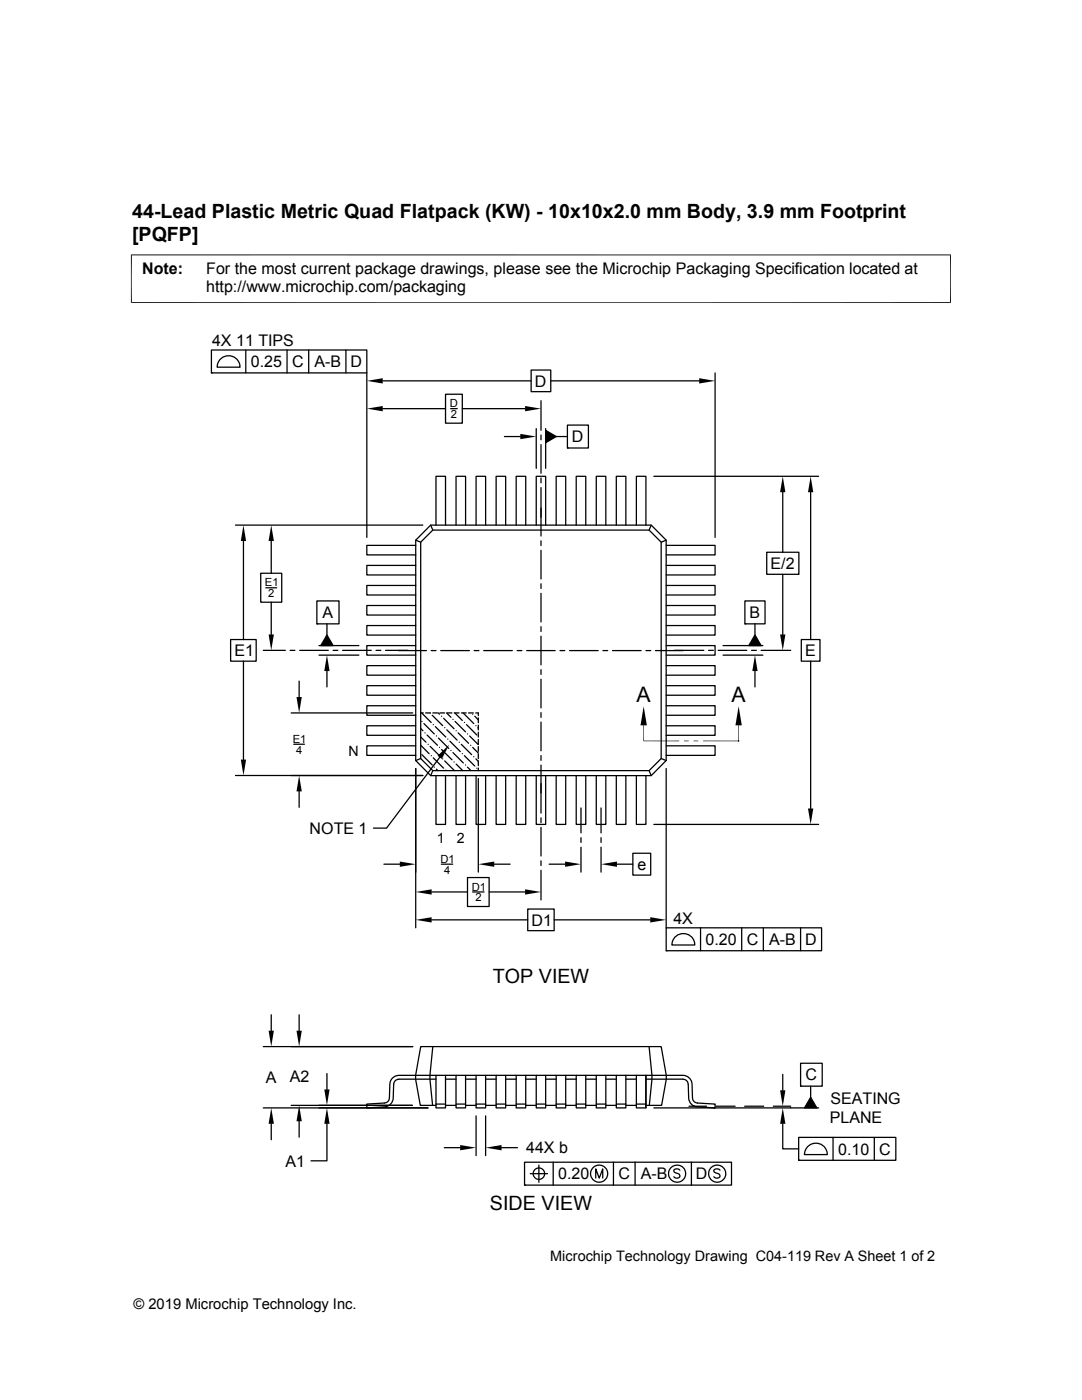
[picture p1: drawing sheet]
<svg xmlns="http://www.w3.org/2000/svg" width="216mm" height="279mm" viewBox="0 0 216 279" stroke-linecap="round" stroke-linejoin="round" font-family="sans-serif">
<g fill="none" stroke="#000" stroke-width=".25">
<path d="M42.2 69.9h31v4.5h-31zM42.2 74.4h.1M44.1 71.6a2.29 2.29 0 0 1 2.4-.4 2.29 2.29 0 0 1 1.4 2.1h-4.6l.3-1.2zM49 69.8v4.6M57.3 69.8v4.6M61.6 69.8v4.6M69 69.8v4.6M73.2 74.4v32.9M76.4 76h29.6M88.9 78.7h3.3v5.8h-3.3zM106 73.9h3.9v4.3h-3.9zM107.9 80v5.9"/>
<path d="M109.9 76h29.6M142.7 74.4v32.9M76.4 81.6h12.5M89.9 81.6h1.3M92.2 81.6h12.6M100.6 87.1h3.2M107 85.5v8M107.9 86.8v1M107.9 88.7v5.7M107.9 95.4v1M107.9 97.3v9.7M108.9 85.9l2.1 1.2-2.1 1.2z"/>
<path d="M108.9 85.5v8M111 87.1h2.2M113.2 84.8h4.2v4.6h-4.2zM113.2 89.4h.1M130.5 95.1h32.8M156.2 98.2v12M161.8 98.2v29.4M47 104.8h37.4M48.6 108v19.6M52 114.4h4.2v5.8h-4.2zM53 117.3h2.2M54.1 108v6.4"/>
<path d="M63.2 119.9h4.4v4.6h-4.4zM83 107.8l.9 .4M83 116.8h-9.8v1.9h9.8M83 112.8h-9.8v1.9h9.8M83 108.8h-9.8v1.9h9.8M83.9 108.2l2.5-2.4h43.1l2.4 2.4v43.2l-2.4 2.4h-43.1l-2.5-2.4zM85.9 104.8l.5 1M85.9 104.8h44l3 3v44l-3 3h-44l-2.9-3v-44zM87 104.8v-9.7h1.9v9.7M91 104.8v-9.7h1.9v9.7M95 104.8v-9.7h1.9v9.7M99 104.8v-9.7h1.9v9.7"/>
<path d="M103 104.8v-9.7h1.9v9.7M107 104.8v-9.7h1.9v9.7M107.9 107.9v1M107.9 109.8v5.7M107.9 116.5v1M107.9 118.4v5.7M111 104.8v-9.7h1.9v9.7M115 104.8v-9.7h1.9v9.7M119 104.8v-9.7h1.9v9.7M123 104.8v-9.7h1.9v9.7M127 104.8v-9.7h1.9v9.7M129.9 104.8l-.4 1"/>
<path d="M132.9 107.8l-1 .4M132.9 116.8h9.8v1.9h-9.8M132.9 112.8h9.8v1.9h-9.8M132.9 108.8h9.8v1.9h-9.8M148.6 119.9h4.1v4.6h-4.1zM153 110.2h6.4v4.4h-6.4zM156.2 114.6v12M46 127.6h5.1v4.4h-5.1zM48.6 132v19.6M52.5 129.8h4.4M54.1 120.2v6.4M57.9 129.8h.9"/>
<path d="M59.7 135.9v3.2M59.8 129.8h5.7M63.2 124.5h.1M63.6 128.8h8M63.6 130.7h8M65.2 124.5v2.2M65.2 126.7l1.3 2.1h-2.5zM65.2 133.9v3.2M66.5 129.8h.9M68.4 129.8h5.7M75 129.8h1M76.9 129.8h4.5"/>
<path d="M79.5 129.8h5.6M83 136.8h-9.8v1.9h9.8M83 132.8h-9.8v1.9h9.8M83 128.8h-9.8v1.9h9.8M83 124.8h-9.8v1.9h9.8M83 120.8h-9.8v1.9h9.8M86 129.8h1M87.9 129.8h5.8M94.6 129.8h1M96.5 129.8h5.7M103.2 129.8h.9M105.1 129.8h5.7"/>
<path d="M107.9 125.1v.9M107.9 127v5.7M107.9 133.6v1M107.9 135.6v5.7M111.7 129.8h1M113.6 129.8h5.8M120.3 129.8h1M122.2 129.8h5.7M128.9 129.8h.9M130.8 129.8h5.6M132.9 136.8h9.8v1.9h-9.8M132.9 132.8h9.8v1.9h-9.8"/>
<path d="M132.9 128.8h9.8v1.9h-9.8M132.9 124.8h9.8v1.9h-9.8M132.9 120.8h9.8v1.9h-9.8M134.5 129.8h5.9M141.4 129.8h.9M143.3 129.8h5.7M144.3 128.8h7.9M144.3 130.7h7.9M148.6 124.5h.1M150 129.8h.9M150.6 133.9v3.2M150.6 126.7l1.3 2.1h-2.5z"/>
<path d="M150.6 124.5v2.2M151.9 129.8h5.9M159.9 127.6h3.7v4.4h-3.7zM161.8 132v29.4M47 154.8h37.4M58.1 142.3h24.3M58.6 148.5h2.1M59.7 157.9v3.2M83 148.8h-9.8v1.9h9.8M83 144.8h-9.8v1.9h9.8M83 140.8h-9.8v1.9h9.8M83 153.4v31.8"/>
<path d="M83.9 151.4l-.9 .4M83.9 145.4l.5 .4M83.9 147.1l1.1 1M83.9 142.3h.6M83.9 148.7l1.7 1.7M84.1 142.3l1.9 1.9M84.2 144h.1M84.2 150.6l2.1 2.1M84.6 144.4l2.1 2.1M84.8 146.3h.1M84.9 142.3h1M85.2 146.7l2.1 2"/>
<path d="M85.4 148.5h.1M85.8 142.3h.1M85.8 148.9l2.1 2.1M86 150.8h.1M86.3 142.7l2 2.1M86.4 153.8l-.5 1M86.4 142.3h.9M86.4 144.6h.1M86.4 151.2l2.1 2.1M86.7 153.1h.1M86.9 145l2 2.1M87 154.8v9.7h1.9v-9.7"/>
<path d="M87.1 146.9h.1M87.1 153.5l.3 .3M87.5 142.3l.2 .2M87.5 147.3l2.1 2.1M87.7 149.2h.1M87.7 151.2l-10.6 14.1h-2.6M87.8 142.3h.9M88.1 142.9h.1M88.1 149.6l2.1 2M88.3 151.4h.1M88.5 143.4l2.1 2M88.7 145.2h.1"/>
<path d="M88.7 151.8l2 2M88.9 153.7h.1M89.1 142.3l.9 .9M89.2 145.6l2 2.1M89.2 142.3h1M89.3 147.5h.1M89.8 147.9l2 2.1M90 149.8h.1M90.4 143.6h.1M90.4 150.2l2.1 2.1M90.6 152.1h.1M90.6 142.3h1"/>
<path d="M90.8 142.3l1.4 1.5M90.8 144l2.1 2M91 154.8v9.7h1.9v-9.7M91 145.8h.1M91 152.5l1.3 1.3M91.4 146.3l2.1 2M91.6 148.1h.1M92.1 148.5l2 2.1M92.1 142.3h.9M92.2 150.4h.1M92.5 142.3l2 2.1M92.7 144.2h.1"/>
<path d="M92.7 150.8l2 2.1M92.9 152.7h.1M93.1 144.6l2 2.1M93.3 146.5h.1M93.3 153.1l.7 .7M93.5 142.3h.9M93.7 146.9l1.7 1.7M93.9 148.7h.1M94.3 142.5h.1M94.3 149.2l1.1 1.1M94.5 151h.1M94.7 142.9l.7 .8"/>
<path d="M94.9 142.3h.5v.5M95 144.8h.1M95 151.4l.4 .5M95 154.8v9.7h1.9v-9.7M95.1 153.3h.1M95.4 145.2v.1M95.4 143.3v.9M95.4 144.7v1M95.4 146.1v1M95.4 147.6v.9M95.4 149v.9M95.4 150.4v1"/>
<path d="M95.4 151.8v1M95.4 153.3v.5M95.4 155.4v18.7M99 154.8v9.7h1.9v-9.7M103 154.8v9.7h1.9v-9.7M107 154.8v9.7h1.9v-9.7M107.9 142.2v1M107.9 144.1v5.7M107.9 150.8v.9M107.9 152.7v9.6M111 154.8v9.7h1.9v-9.7M115 154.8v9.7h1.9v-9.7"/>
<path d="M119 154.8v9.7h1.9v-9.7M123 154.8v9.7h1.9v-9.7M127 154.8v9.7h1.9v-9.7M129.5 153.8l.4 1M131.9 151.4l1 .4M132.9 140.8h9.8v1.9h-9.8M132.9 148.8h9.8v1.9h-9.8M132.9 144.8h9.8v1.9h-9.8M132.9 153.4v31.8M147.4 147.9h.1M76.6 172.5h3.2M86.1 178h7.2"/>
<path d="M88.1 172.5h2.2M93.3 175.1h4.3v5.8h-4.3zM94.3 178h2.3M97.6 178h7.2M98.6 172.5h3.2M107.9 163.2v1M107.9 165.1v5.7M107.9 171.8v.9M107.9 173.7v5.9M109.6 172.5h3.2M115.9 161.2v5M115.9 167.2v.9"/>
<path d="M115.9 169.1v5M119.9 161.2v5M119.9 167.2v.9M119.9 169.1v5M123.1 172.5h3.2M126.3 170.3h3.5v4.3h-3.5zM130.5 164.5h32.8M86.1 183.6h19.2M105.3 181.4h5.3v4.3h-5.3zM110.6 183.6h19.2M132.9 185.2h31v4.5h-31zM132.9 189.7h.1"/>
<path d="M134.8 186.9a2.29 2.29 0 0 1 2.5-.4 2.29 2.29 0 0 1 1.3 2.1h-4.5l.3-1.2zM139.8 185.2v4.5M148 185.2v4.5M152.3 185.2v4.5M159.7 185.2v4.5M52.5 208.9h29.9M54.1 202.5v3.2M59.7 202.5v3.2M65.2 214.2v3.2M86.4 208.9l-.6 5.7 .5 6M87 215.4h-7.7a1.02 1.02 0 0 0-.8 1v2.7a1.83 1.83 0 0 1-1.7 1.8l-3.6 .2v-.8l3.5-.2 .7-.3 .3-.7 .1-2.7a1.84 1.84 0 0 1 1.8-1.8h56.7a1.82 1.82 0 0 1 1.8 1.8l.1 2.7 .3 .7 .7 .3 3.5 .2v.8l-3.6-.2a1.83 1.83 0 0 1-1.7-1.8l-.1-2.9a1.03 1.03 0 0 0-1-.8h-7.4M87 214.6v6.5h1.9v-6.5"/>
<path d="M88.9 215.4h2.1M91 214.6v6.5h1.9v-6.5M92.9 215.4h2.1M95 214.6v6.5h1.9v-6.5M96.9 215.4h2.1M99 214.6v6.5h1.9v-6.5M100.9 215.4h2.1M103 214.6v6.5h1.9v-6.5M104.9 215.4h2.1M107 214.6v6.5h1.9v-6.5M108.9 215.4h2.1M111 214.6v6.5h1.9v-6.5"/>
<path d="M112.9 215.4h2.1M115 214.6v6.5h1.9v-6.5M116.9 215.4h2.1M119 214.6v6.5h1.9v-6.5M120.9 215.4h2.1M123 214.6v6.5h1.9v-6.5M124.9 215.4h2.1M127 214.6v6.5h1.9v-6.5v6.5M129.5 208.9l.6 5.7-.5 6M156.2 214.4v3.2M159.7 212.2h4.4v4.6h-4.4zM159.7 216.8h.1"/>
<path d="M161.8 219l1.2 2.1h-2.5zM161.8 216.8v2.2M52.5 221.1h32.9M54.1 224.3v3.2M58.1 220.6h24.2M59.7 223.8v3.1M65.2 224.3v7.4h-3.1M87 220.3h1.9M87 220.6h-3.1l-1-5.2v-.8l1-5.7h48l1 5.7v.8l-.9 5.2h-3.1M88.6 229h3.2M88.9 220.6h2.1M91 220.3h1.9"/>
<path d="M92.9 220.6h2.1M95 220.3h1.9M95 222.7v7.9M96.9 220.6h2.1M96.9 222.7v7.9M99 220.3h1.9M100.1 229h3.2M100.9 220.6h2.1M103 220.3h1.9M104.7 231.9h41.3v4.6h-41.3zM104.7 236.5h.1M104.9 220.6h2.1"/>
<path d="M105.8 234.2h3.4M107 220.3h1.9M107.5 232.5v3.4M108.9 220.6h2.1M110.4 231.9v4.6M111 220.3h1.9M112.9 220.6h2.1M115 220.3h1.9M116.9 220.6h2.1M118.9 235.1v-1.8l.7 1.8 .7-1.8v1.8M119 220.3h1.9M120.9 220.6h2.1"/>
<path d="M122.4 231.9v4.6M123 220.3h1.9M124.9 220.6h2.1M126.7 231.9v4.6M127 220.3h1.9M135.7 233.5a.68 .68 0 0 0-.7-.3 .68 .68 0 0 0-.5 .5l.1 .3 .9 .3a.43 .43 0 0 1 0 .7 .77 .77 0 0 1-1-.2M137.5 220.8h3.5M138 231.9v4.6M142.9 220.8h3.8M143.7 233.5a.7 .7 0 0 0-1.3 .2l.2 .3 .9 .3a.43 .43 0 0 1 0 .7 .81 .81 0 0 1-1.1-.2M148.6 220.8h3.8M154.3 220.8h3.5"/>
<path d="M156.2 224.3v5h3.2M159.4 227h19.4v4.6h-19.4zM159.4 231.6h.1M161.3 228.7a2.28 2.28 0 0 1 2.4-.4 2.28 2.28 0 0 1 1.4 2.1h-4.6l.3-1.1zM163.3 221.1h-32.8M166.2 227v4.6M174.5 227v4.6"/>
<circle cx="107.5" cy="234.2" r="1.14"/>
<circle cx="119.6" cy="234.2" r="1.71"/>
<circle cx="135.1" cy="234.2" r="1.71"/>
<circle cx="143.1" cy="234.2" r="1.71"/>
</g>
<g fill="#000">
<path d="M73.2 76l3.2-.5v1zM139.5 75.5l3.2 .5-3.2 .5zM73.2 81.6l3.2-.6v1.1zM103.8 86.6l3.2 .5-3.2 .6zM104.8 81l3.1 .6-3.1 .5zM108.9 85.9l2.1 1.2-2.1 1.2zM156.2 95.1l.5 3.1h-1zM161.8 95.1l.5 3.1h-1.1zM48.6 104.8l.5 3.2h-1.1zM54.1 104.8l.6 3.2h-1.1zM53.6 126.6h1.1l-.6 3.2zM59.2 139.1h1l-.5 3.2z"/>
<path d="M65.2 130.7l.6 3.2h-1.1zM65.2 126.7l1.3 2.1h-2.5zM150.6 130.7l.6 3.2h-1.1zM150.6 126.7l1.3 2.1h-2.5zM155.7 126.6h1l-.5 3.2zM48 151.6h1.1l-.5 3.2zM59.7 154.8l.5 3.1h-1zM87.3 150.8l2.3-2.2-1.4 2.9zM128.4 140.9l.7 3.9h-1.3zM136.5 147.8h.9l-.9 .1zM136.5 147.9l.9-.1v.1zM138.4 147.8h.9l-.9 .1z"/>
<path d="M138.4 147.9l.9-.1v.1zM147.4 140.9l.6 3.9h-1.3zM79.8 171.9l3.2 .6-3.2 .5zM83 178l3.1-.5v1zM95.4 172.5l3.2-.6v1.1zM104.8 177.5l3.1 .5-3.1 .5zM112.8 171.9l3.1 .6-3.1 .5zM119.9 172.5l3.2-.6v1.1zM161.2 161.4h1.1l-.5 3.1zM83 183.6l3.1-.6v1.1zM129.8 183l3.1 .6-3.1 .5zM53.6 205.7h1.1l-.6 3.2z"/>
<path d="M59.2 205.7h1l-.5 3.2zM64.7 217.4h1.1l-.6 3.2zM155.7 217.6h1l-.5 3.2zM54.1 221.1l.6 3.2h-1.1zM59.7 220.6l.5 3.2h-1zM65.2 221.1l.6 3.2h-1.1zM91.8 228.5l3.2 .5-3.2 .6zM96.9 229l3.2-.5v1.1zM156.2 221.1l.5 3.2h-1zM161.8 219l1.2 2.1h-2.5z"/>
</g>
<path d="M26.1 50.9h163.7M26.2 50.8v9.7M189.7 50.8v9.7M26.1 60.4h163.7M128.4 144.8v3.1h7.1M140.3 147.9h7.1M147.4 144.8v3.1" fill="none" stroke="#000" stroke-width=".2"/>
<g font-size="4.3">
<text x="127" y="140.1">A</text>
<text x="146" y="140.1">A</text>
</g>
<g font-size="3.9">
<text x="26.4" y="43.5">44-Lead Plastic Metric Quad Flatpack (KW) - 10x10x2.0 mm Body, 3.9 mm Footprint</text>
<text x="26.4" y="48">[PQFP]</text>
<text x="98.3" y="196.1">TOP VIEW</text>
<text x="97.8" y="241.6">SIDE VIEW</text>
</g>
<g font-size="3.2">
<text x="28.4" y="54.6">Note:</text>
<text x="41.1" y="58.3">http://www.microchip.com/packaging</text>
<text x="41.1" y="54.6">For the most current package drawings, please see the Microchip Packaging Specification located at</text>
<text x="42.3" y="69.1">4X 11 TIPS</text>
<text x="50.1" y="73.3">0.25</text>
<text x="58.3" y="73.3">C</text>
<text x="62.7" y="73.3">A-B</text>
<text x="69.9" y="73.3">D</text>
<text x="106.7" y="77.2">D</text>
<text x="114.1" y="88.3">D</text>
<text x="153.8" y="113.5">E/2</text>
<text x="64.4" y="123.4">A</text>
<text x="149.5" y="123.4">B</text>
<text x="46.8" y="130.9">E1</text>
<text x="160.7" y="130.9">E</text>
<text x="61.8" y="166.4">NOTE 1</text>
<text x="127.2" y="173.6">e</text>
<text x="106.1" y="184.7">D1</text>
<text x="134.4" y="184.4">4X</text>
<text x="140.8" y="188.6">0.20</text>
<text x="149" y="188.6">C</text>
<text x="153.5" y="188.6">A-B</text>
<text x="160.7" y="188.6">D</text>
<text x="57.8" y="215.9">A2</text>
<text x="160.7" y="215.6">C</text>
<text x="53.1" y="216.1">A</text>
<text x="165.7" y="220.4">SEATING</text>
<text x="165.6" y="224.2">PLANE</text>
<text x="57" y="232.8">A1</text>
<text x="105" y="230.2">44X b</text>
<text x="167.2" y="230.4">0.10</text>
<text x="175.4" y="230.4">C</text>
<text x="111.4" y="235.4">0.20</text>
<text x="123.4" y="235.4">C</text>
<text x="127.9" y="235.4">A-B</text>
<text x="138.9" y="235.4">D</text>
</g>
<g font-size="2.9">
<text x="109.8" y="251.7">Microchip Technology Drawing C04-119 Rev A Sheet 1 of 2</text>
<text x="26.6" y="261.3">© 2019 Microchip Technology Inc.</text>
</g>
<g font-size="2.8">
<text x="69.5" y="150.8">N</text>
<text x="87.2" y="168.1">1</text>
<text x="91.2" y="168.1">2</text>
</g>
<g font-size="2.2">
<text x="89.7" y="81.3">D</text>
<text x="90" y="83.4">2</text>
<text x="52.9" y="117">E1</text>
<text x="53.5" y="119.2">2</text>
<text x="58.4" y="148.3">E1</text>
<text x="59.1" y="150.4">4</text>
<text x="87.9" y="172.2">D1</text>
<text x="88.6" y="174.3">4</text>
<text x="94.1" y="177.8">D1</text>
<text x="94.8" y="179.9">2</text>
</g>
</svg>
